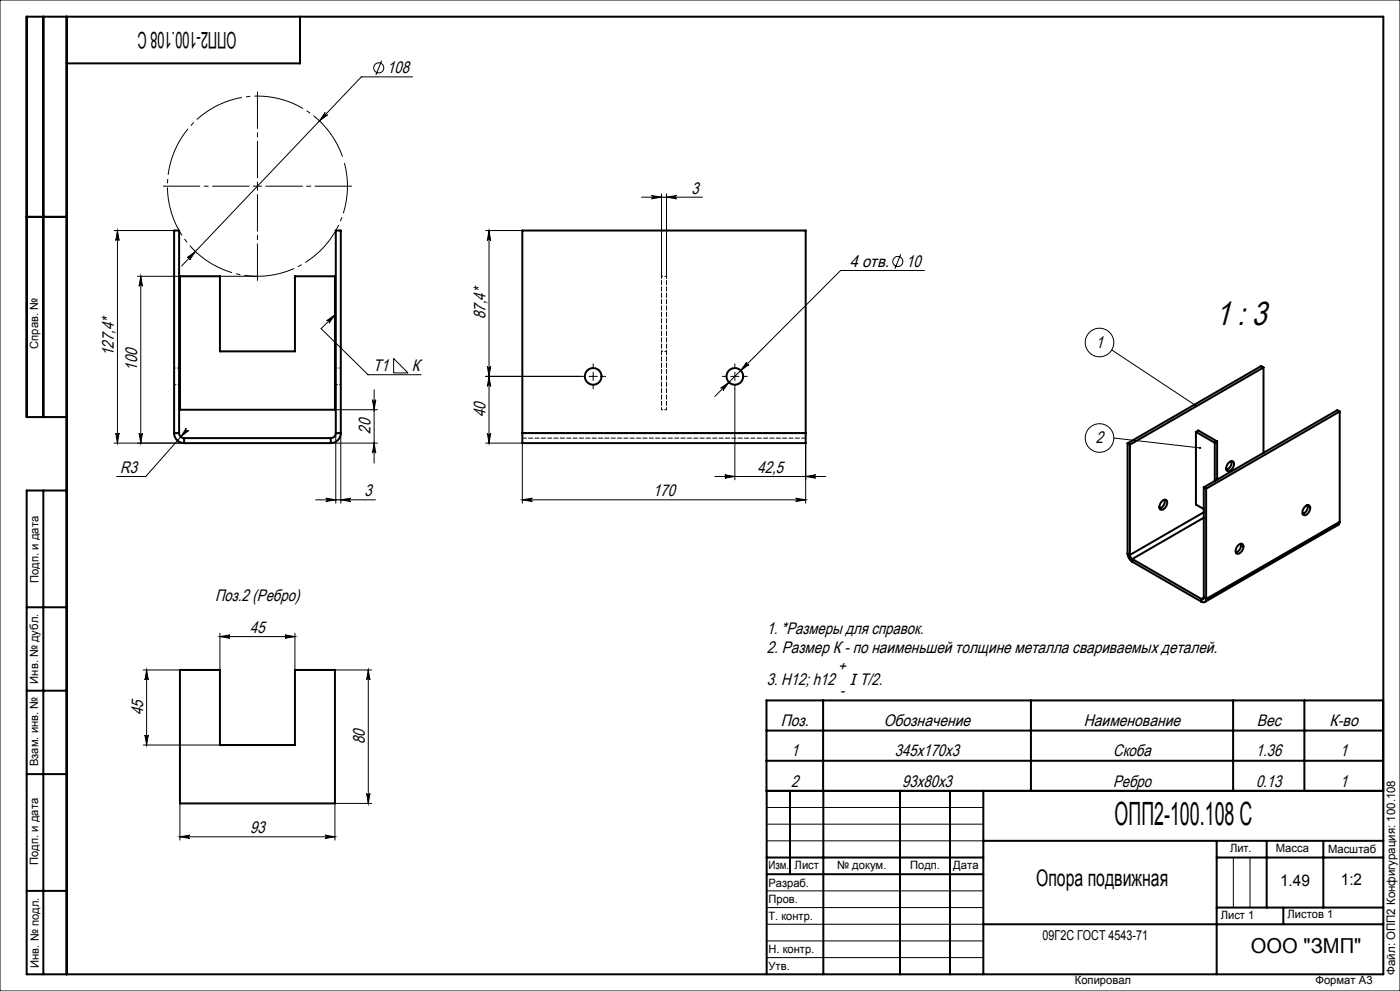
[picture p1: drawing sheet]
<svg xmlns="http://www.w3.org/2000/svg" width="420mm" height="297mm" viewBox="0 0 420 297" stroke-linecap="round" stroke-linejoin="round" font-family="sans-serif">
<g fill="none" stroke="#000" stroke-width=".3">
<path d="M0 0h420v297h-420zM114.5 18.2l-1.7 4.3M97.5 33.7a.5 .5 0 0 0 .1 .7 .5 .5 0 0 0 .7 0l-2.5 1.8zM123.8 23h-15.4l-53.9 56.7M76 55.8h2.5M77.2 54.5v2.5M192.5 59.1h18.2M195.5 58.6l3 .5-3 .5a.5 .5 0 0 0 .4-.5 .5 .5 0 0 0-.4-.5zM198.5 58.1v24.7M200 59.1l3-.5a.5 .5 0 0 0-.5 .5 .5 .5 0 0 0 .5 .5zM200 58.1v24.7M34.2 69.1h18"/>
<path d="M35.2 69.1l.5 3a.5 .5 0 0 0-.5-.5 .5 .5 0 0 0-.5 .5zM35.2 69.1v63.7M56.2 77.2l2.4-1.8-1.7 2.5a.5 .5 0 0 0 0-.7 .5 .5 0 0 0-.7 0zM145.7 69.1h11M146.7 69.1l.5 3a.5 .5 0 0 0-.5-.5 .5 .5 0 0 0-.5 .5zM146.7 69.1v63.7M270.2 76.2l-1.7 4.3M41.2 82.8h36M42.2 82.8v50M42.2 82.8l.5 3a.5 .5 0 0 0-.5-.5 .5 .5 0 0 0-.5 .5zM98 96.1l2.5-1.7-1.8 2.4a.5 .5 0 0 0 0-.7 .5 .5 0 0 0-.7 0zM100.5 94.4l-4.2 4.1 14.1 13.8h15.9"/>
<path d="M277.3 81.1h-25.1l-37.8 37.7M111.7 119.8a.5 .5 0 0 0 .5 .5 .5 .5 0 0 0 .5-.5l-.5 3zM112.2 116.8v22M118.1 107.4l4.3 4.4h-4.3zM145.7 112.8h28.5M146.2 109.8a.5 .5 0 0 0 .5 .5 .5 .5 0 0 0 .5-.5l-.5 3zM146.7 112.8l.5 3a.5 .5 0 0 0-.5-.5 .5 .5 0 0 0-.5 .5zM176.7 112.8h2.5M178 111.5v2.5M216.2 116.3l2.5-1.7-1.8 2.4a.5 .5 0 0 0 0-.6 .5 .5 0 0 0-.7-.1zM219.2 112.8h2.5M220.5 111.5v2.5"/>
<path d="M220.5 116.5v27.3M224 108.6a.5 .5 0 0 0 0 .6 .5 .5 0 0 0 .7 .1l-2.5 1.7zM333.5 104.9l25.2 16.6M34.7 129.8a.5 .5 0 0 0 .5 .5 .5 .5 0 0 0 .5-.5l-.5 3zM41.7 129.8a.5 .5 0 0 0 .5 .5 .5 .5 0 0 0 .5-.5l-.5 3zM55.2 132.8h-21M55.2 129.8l-11.5 13h-8.7M55.9 128.3a.5 .5 0 0 0 0 .7 .5 .5 0 0 0 .7 0l-2.4 1.9zM99.2 132.8h14M100.5 122.8h12.7M100.7 129.8v21M102.2 129.8v21"/>
<path d="M112.2 132.8l.5 3a.5 .5 0 0 0-.5-.5 .5 .5 0 0 0-.5 .5zM145.7 132.8h11v18M146.2 129.8a.5 .5 0 0 0 .5 .5 .5 .5 0 0 0 .5-.5l-.5 3zM241.7 132.8v18M334.1 131.3l25.9 2.9M94.7 149.8h17.9M97.7 149.3l3 .5-3 .5a.5 .5 0 0 0 .5-.5 .5 .5 0 0 0-.5-.5zM102.2 149.8l3-.5a.5 .5 0 0 0-.4 .5 .5 .5 0 0 0 .4 .5zM156.7 149.8h85M156.7 149.8l3-.5a.5 .5 0 0 0-.5 .5 .5 .5 0 0 0 .5 .5zM214.5 142.8h33.2M217.5 142.3l3 .5-3 .5a.5 .5 0 0 0 .4-.5 .5 .5 0 0 0-.4-.5z"/>
<path d="M238.7 149.3l3 .5-3 .5a.5 .5 0 0 0 .5-.5 .5 .5 0 0 0-.5-.5zM241.7 142.8l3-.5a.5 .5 0 0 0-.5 .5 .5 .5 0 0 0 .5 .5zM66 189.8v11M66 190.8h22.5M66 190.8l3-.5a.5 .5 0 0 0-.5 .5 .5 .5 0 0 0 .5 .5zM85.5 190.3l3 .5-3 .5a.5 .5 0 0 0 .5-.5 .5 .5 0 0 0-.5-.5zM88.5 189.8v11M43 200.8h11M44 200.8l.5 3a.5 .5 0 0 0-.5-.5 .5 .5 0 0 0-.5 .5zM44 200.8v22.5M100.5 200.8h11M110.5 200.8l.5 3a.5 .5 0 0 0-.5-.5 .5 .5 0 0 0-.5 .5z"/>
<path d="M110.5 200.8v40M43 223.3h23M43.5 220.3a.5 .5 0 0 0 .5 .5 .5 .5 0 0 0 .5-.5l-.5 3zM110 237.8a.5 .5 0 0 0 .5 .5 .5 .5 0 0 0 .5-.5l-.5 3zM54 240.8v11M54 250.8h46.5M54 250.8l3-.5a.5 .5 0 0 0-.5 .5 .5 .5 0 0 0 .5 .5zM97.5 250.3l3 .5-3 .5a.5 .5 0 0 0 .5-.5 .5 .5 0 0 0-.5-.5zM111.5 240.8h-11v11M230 242h65M230 247h65M230 252h65"/>
<path d="M370 257v15M375 257v15M230 267h65M230 272h65M230 277h65M230 282h65M230 287h65"/>
<circle cx="113.6" cy="20.3" r="1.51"/>
<circle cx="269.3" cy="78.4" r="1.51"/>
<circle cx="329.9" cy="102.6" r="4.3"/>
<circle cx="329.9" cy="131.3" r="4.3"/>
</g>
<path d="M103.1 47.9a27 27 0 0 0-45.3-10.9 27 27 0 0 0 12.4 44.9 27 27 0 0 0 33.2-32.6l-.3-1.4" fill="none" stroke="#000" stroke-width=".3" stroke-dasharray="15.2 1.3 1.3 1.3" stroke-dashoffset="-1" stroke-linecap="butt"/>
<g fill="none" stroke="#000" stroke-width=".6">
<path d="M13 5v120M20 5v287M90 5v14h-70M8 65h12M54 82.8h12v22.5h22.5v-22.5h12v40h-46.5zM379 110.1l-.7-.4-40 23.2M379 110.1l-40 23.2M379 110.1v25.6M20 125h-12v-120h407v287h-407v-145h12M52.2 129.8a3 3 0 0 0 3 3M52.2 129.8v-60.7h1.5v60.7M52.2 129.8h1.5"/>
<path d="M53.7 129.8a1.5 1.5 0 0 0 1.5 1.5M55.2 131.3v1.5M55.2 132.8h44M55.2 131.3h44M99.2 131.3v1.5M100.7 129.8a1.5 1.5 0 0 1-1.5 1.5M100.7 129.8h1.5M100.7 129.8v-60.7h1.5v60.7M102.2 129.8a3 3 0 0 1-3 3M156.7 129.8v3h85v-3M156.7 129.8h85M156.7 129.8v-60.7h85v60.7"/>
<path d="M338.3 132.9l.7 .4M338.3 132.9v33M339 133.3v33M358.8 129.4l5.6 3.3M358.8 129.4v21.8l2.3 1.4M358.8 129.4l.7-.4 5.6 3.3M364.4 132.7v11.5M365.1 132.3l-.7 .4M365.1 132.3v11.4M368.6 138.7a.89 .89 0 0 1 1.2-.5 .89 .89 0 0 1 .3 1.3 1.48 1.48 0 0 1-2.1 1.4v-1.2zM369.4 138.2a2.33 2.33 0 0 1-1.5 2.6M401.9 123.3l-.7-.4-40.1 23.2"/>
<path d="M401.9 123.3l-40.1 23.2M401.9 123.3v33.1M13 147v145M348.5 150.3a.89 .89 0 0 1 1.3-.5 .89 .89 0 0 1 .3 1.3 1.48 1.48 0 0 1-2.2 1.4l-.1-.9zM349.4 149.8a2.33 2.33 0 0 1-1.5 2.6M361.1 146.1l.7 .4M361.1 146.1v33M361.1 153.5l-22.1 12.8M361.1 155.2l-21.4 12.3M361.8 146.5v33M391.6 151.8a.9 .9 0 0 1 1.3-.2 .9 .9 0 0 1 0 1.3 1.57 1.57 0 0 1-2 1.3 2.08 2.08 0 0 1 .7-2.4zM392 151.5l.4 .2"/>
<path d="M392.3 151.4a2.33 2.33 0 0 1-1.5 2.6M401.9 156.4l-.4 .9-40.1 23.1M401.9 156.4l-40.1 23.1M338.3 165.9a3.1 3.1 0 0 0 1.4 2.5M338.3 165.9l.7 .4M339 166.3l.2 .7 .5 .5M339.7 167.5l20.7 12M339.7 168.4l20.7 11.9M339.7 167.5v.9M360.4 179.5v.8M361.1 179.1a.43 .43 0 0 1-.2 .5 .43 .43 0 0 1-.5-.1M361.1 179.1l.7 .4"/>
<path d="M361.1 179.1l-.7 .4M361.8 179.5a.86 .86 0 0 1-.4 .9 .86 .86 0 0 1-1-.1M371.5 163.4a.9 .9 0 0 1 1.3-.3 .9 .9 0 0 1 .1 1.4 1.57 1.57 0 0 1-2 1.3 2.08 2.08 0 0 1 .6-2.4zM372.3 163a2.33 2.33 0 0 1-1.5 2.6M8 182h12M8 207h12M54 200.8h12v22.5h22.5v-22.5h12v40h-46.5zM229.9 219h185M246.9 209.9v27.1M309.3 209.9v27.1M369.9 209.9v27.1M391.3 209.9v27.1"/>
<path d="M414.9 209.9h-185v27.1h185M8 232h12M229.9 228h185M237 237v25M247 237v55M270 237v55M285 237v55M295 237v55M415 237h-185v55M230 257h65M295 252h120M365 252v40"/>
<path d="M365 257h50M380 252v20M397 252v20M8 267h12M230 262h65M295 277h120M365 272h50M385 272v5"/>
<circle cx="178" cy="112.8" r="2.5"/>
<circle cx="220.5" cy="112.8" r="2.5"/>
</g>
<path d="M74.7 55.8h-25.7M77.2 53.3v-25.8M77.2 58.3v25.7M79.7 55.8h25.8" fill="none" stroke="#000" stroke-width=".3" stroke-dasharray="15.2 1.3 1.3 1.3" stroke-dashoffset="4.3"/>
<path d="M175.5 112.8h-1.3M178 110.3v-1.3M178 115.3v1.2M180.5 112.8h1.2M218 112.8h-1.3M220.5 110.3v-1.3M220.5 115.3v1.2M223 112.8h1.2" fill="none" stroke="#000" stroke-width=".3" stroke-dasharray="15.2 1.3 1.3 1.3"/>
<g fill="#000">
<path d="M56.2 77.2a.5 .5 0 0 1 .7 0 .5 .5 0 0 1 0 .7l1.7-2.5zM97.5 33.7l-1.7 2.5 2.5-1.8a.5 .5 0 0 1-.7 0 .5 .5 0 0 1-.1-.7z"/>
<path d="M146.7 69.1l.5 3a.5 .5 0 0 0-.5-.5 .5 .5 0 0 0-.5 .5zM146.2 109.8a.5 .5 0 0 0 .5 .5 .5 .5 0 0 0 .5-.5l-.5 3z"/>
<path d="M42.2 82.8l.5 3a.5 .5 0 0 0-.5-.5 .5 .5 0 0 0-.5 .5zM41.7 129.8a.5 .5 0 0 0 .5 .5 .5 .5 0 0 0 .5-.5l-.5 3z"/>
<path d="M34.7 129.8a.5 .5 0 0 0 .5 .5 .5 .5 0 0 0 .5-.5l-.5 3zM35.2 69.1l.5 3a.5 .5 0 0 0-.5-.5 .5 .5 0 0 0-.5 .5z"/>
<path d="M112.2 132.8l.5 3a.5 .5 0 0 0-.5-.5 .5 .5 0 0 0-.5 .5zM111.7 119.8a.5 .5 0 0 0 .5 .5 .5 .5 0 0 0 .5-.5l-.5 3zM146.2 129.8a.5 .5 0 0 0 .5 .5 .5 .5 0 0 0 .5-.5l-.5 3zM146.7 112.8l.5 3a.5 .5 0 0 0-.5-.5 .5 .5 0 0 0-.5 .5zM110 237.8a.5 .5 0 0 0 .5 .5 .5 .5 0 0 0 .5-.5l-.5 3zM110.5 200.8l.5 3a.5 .5 0 0 0-.5-.5 .5 .5 0 0 0-.5 .5zM43.5 220.3a.5 .5 0 0 0 .5 .5 .5 .5 0 0 0 .5-.5l-.5 3zM44 200.8l.5 3a.5 .5 0 0 0-.5-.5 .5 .5 0 0 0-.5 .5z"/>
<path d="M358.4 121.3v.4h.5l-.2-.2 .2 .2v-.4zM359.8 134v.5l.5-.1v-.1l-.3-.1 .3 .1-.1-.3zM98 96.1l2.5-1.7-1.8 2.4a.5 .5 0 0 0 0-.7 .5 .5 0 0 0-.7 0z"/>
<path d="M97.7 149.3l3 .5-3 .5a.5 .5 0 0 0 .5-.5 .5 .5 0 0 0-.5-.5zM102.2 149.8l3-.5a.5 .5 0 0 0-.4 .5 .5 .5 0 0 0 .4 .5zM55.9 128.3l-1.7 2.6 2.4-1.9a.5 .5 0 0 1-.7 0 .5 .5 0 0 1 0-.7zM216.2 116.3a.5 .5 0 0 1 .7 .1 .5 .5 0 0 1 0 .6l1.8-2.4zM224 108.6l-1.8 2.4 2.5-1.7a.5 .5 0 0 1-.7-.1 .5 .5 0 0 1 0-.6zM195.5 58.6l3 .5-3 .5a.5 .5 0 0 0 .4-.5 .5 .5 0 0 0-.4-.5zM200 59.1l3-.5a.5 .5 0 0 0-.5 .5 .5 .5 0 0 0 .5 .5zM54 250.8l3-.5a.5 .5 0 0 0-.5 .5 .5 .5 0 0 0 .5 .5zM97.5 250.3l3 .5-3 .5a.5 .5 0 0 0 .5-.5 .5 .5 0 0 0-.5-.5z"/>
<path d="M238.7 149.3l3 .5-3 .5a.5 .5 0 0 0 .5-.5 .5 .5 0 0 0-.5-.5zM156.7 149.8l3-.5a.5 .5 0 0 0-.5 .5 .5 .5 0 0 0 .5 .5zM241.7 142.8l3-.5a.5 .5 0 0 0-.5 .5 .5 .5 0 0 0 .5 .5zM217.5 142.3l3 .5-3 .5a.5 .5 0 0 0 .4-.5 .5 .5 0 0 0-.4-.5zM85.5 190.3l3 .5-3 .5a.5 .5 0 0 0 .5-.5 .5 .5 0 0 0-.5-.5zM66 190.8l3-.5a.5 .5 0 0 0-.5 .5 .5 .5 0 0 0 .5 .5z"/>
</g>
<path d="M200 82.8h-1.5M52.2 115.3h1.5M53.7 110.3h-1.5M100.7 115.3h1.5M102.2 110.3h-1.5M200 105.3h-1.5M52.2 129.8h1.5M55.2 132.8v-1.5M99.2 132.8v-1.5M102.2 129.8h-1.5M200 122.8h-1.5" fill="none" stroke="#000" stroke-width=".3" stroke-dasharray="1.3 .6" stroke-dashoffset=".8"/>
<path d="M198.5 82.8v40M200 82.8v40" fill="none" stroke="#000" stroke-width=".3" stroke-dasharray="1.3 .6" stroke-dashoffset=".6"/>
<path d="M241.7 131.3h-85M241.7 129.8h-85" fill="none" stroke="#000" stroke-width=".3" stroke-dasharray="1.3 .6"/>
<text font-size="10" x="364.6" y="97.4">1 : 3</text>
<text font-size="9.6" x="334.4" y="247.3">ОПП2-100.108 С</text>
<g font-size="6.9">
<text x="71" y="9.6" transform="rotate(-180 71 9.6)">ОПП2-100.108 С</text>
<text x="310.8" y="265.6">Опора подвижная</text>
</g>
<text font-size="6.2" x="375.2" y="285.5">ООО &quot;ЗМП&quot;</text>
<g font-size="5">
<text x="116.1" y="22">108</text>
<text x="207.4" y="58">3</text>
<text x="254.9" y="80">4 отв.</text>
<text x="271.8" y="80">10</text>
<text x="145.6" y="95.6" transform="rotate(-90 145.6 95.6)">87,4*</text>
<text x="34.2" y="106.6" transform="rotate(-90 34.2 106.6)">127,4*</text>
<text x="328.8" y="104.2">1</text>
<text x="41.2" y="111.1" transform="rotate(-90 41.2 111.1)">100</text>
<text x="111.9" y="111.2">Т1</text>
<text x="123.6" y="111.2">К</text>
<text x="145.6" y="125" transform="rotate(-90 145.6 125)">40</text>
<text x="111.2" y="130" transform="rotate(-90 111.2 130)">20</text>
<text x="328.8" y="132.9">2</text>
<text x="36.1" y="141.7">R3</text>
<text x="227.2" y="141.7">42,5</text>
<text x="109.3" y="148.7">3</text>
<text x="195.9" y="148.7">170</text>
<text x="64.5" y="180">Поз.2 (Ребро)</text>
<text x="75" y="189.7">45</text>
<text x="230" y="190.1">1. *Размеры для справок.</text>
<text x="230" y="195.6">2. Размер К - по наименьшей толщине металла свариваемых деталей.</text>
<text x="251.5" y="201.1">+</text>
<text x="230" y="205.4">3. H12; h12</text>
<text x="252" y="208.6">-</text>
<text x="42.9" y="214.2" transform="rotate(-90 42.9 214.2)">45</text>
<text x="234.3" y="217.7">Поз.</text>
<text x="265.1" y="217.7">Обозначение</text>
<text x="325.2" y="217.7">Наименование</text>
<text x="377" y="217.7">Вес</text>
<text x="398.9" y="217.7">К-во</text>
<text x="109.4" y="223" transform="rotate(-90 109.4 223)">80</text>
<text x="237.3" y="226.7">1</text>
<text x="268.5" y="226.7">345x170x3</text>
<text x="334" y="226.7">Скоба</text>
<text x="376.8" y="226.7">1.36</text>
<text x="402" y="226.7">1</text>
<text x="237.4" y="235.7">2</text>
<text x="270.7" y="235.7">93х80х3</text>
<text x="333.9" y="235.7">Ребро</text>
<text x="376.8" y="235.7">0.13</text>
<text x="402" y="235.7">1</text>
<text x="75" y="249.7">93</text>
</g>
<g font-size="4.8">
<text x="384" y="265.6">1.49</text>
<text x="402.3" y="265.3">1:2</text>
</g>
<text font-size="4.7" x="254.9" y="205.4">I T/2.</text>
<text font-size="4.1" x="312.8" y="281.6">09Г2С ГОСТ 4543-71</text>
<text font-size="3.5" x="418.6" y="292.1" transform="rotate(-90 418.6 292.1)">Файл: ОПП2 Конфигурация: 100.108</text>
<g font-size="3.4">
<text x="11.5" y="104.5" transform="rotate(-90 11.5 104.5)">Справ. №</text>
<text x="11.6" y="174.7" transform="rotate(-90 11.6 174.7)">Подп. и дата</text>
<text x="11.4" y="204.9" transform="rotate(-90 11.4 204.9)">Инв. № дубл.</text>
<text x="11.4" y="229.6" transform="rotate(-90 11.4 229.6)">Взам. инв. №</text>
<text x="369" y="255.5">Лит.</text>
<text x="382.8" y="255.5">Масса</text>
<text x="398.4" y="255.6">Масштаб</text>
<text x="11.4" y="259.2" transform="rotate(-90 11.4 259.2)">Подп. и дата</text>
<text x="230.5" y="260.5">Изм.</text>
<text x="238.4" y="260.4">Лист</text>
<text x="251.1" y="260.4">№ докум.</text>
<text x="273" y="260.4">Подп.</text>
<text x="286" y="260.4">Дата</text>
<text x="230.5" y="265.7">Разраб.</text>
<text x="230.5" y="275.7">Т. контр.</text>
<text x="230.6" y="270.7">Пров.</text>
<text x="366.2" y="275.3">Лист 1</text>
<text x="386.3" y="275.2">Листов 1</text>
<text x="230.6" y="285.7">Н. контр.</text>
<text x="11.6" y="290" transform="rotate(-90 11.6 290)">Инв. № подл.</text>
<text x="230.6" y="290.7">Утв.</text>
<text x="322.5" y="295">Копировал</text>
<text x="394.6" y="295">Формат А3</text>
</g>
</svg>
